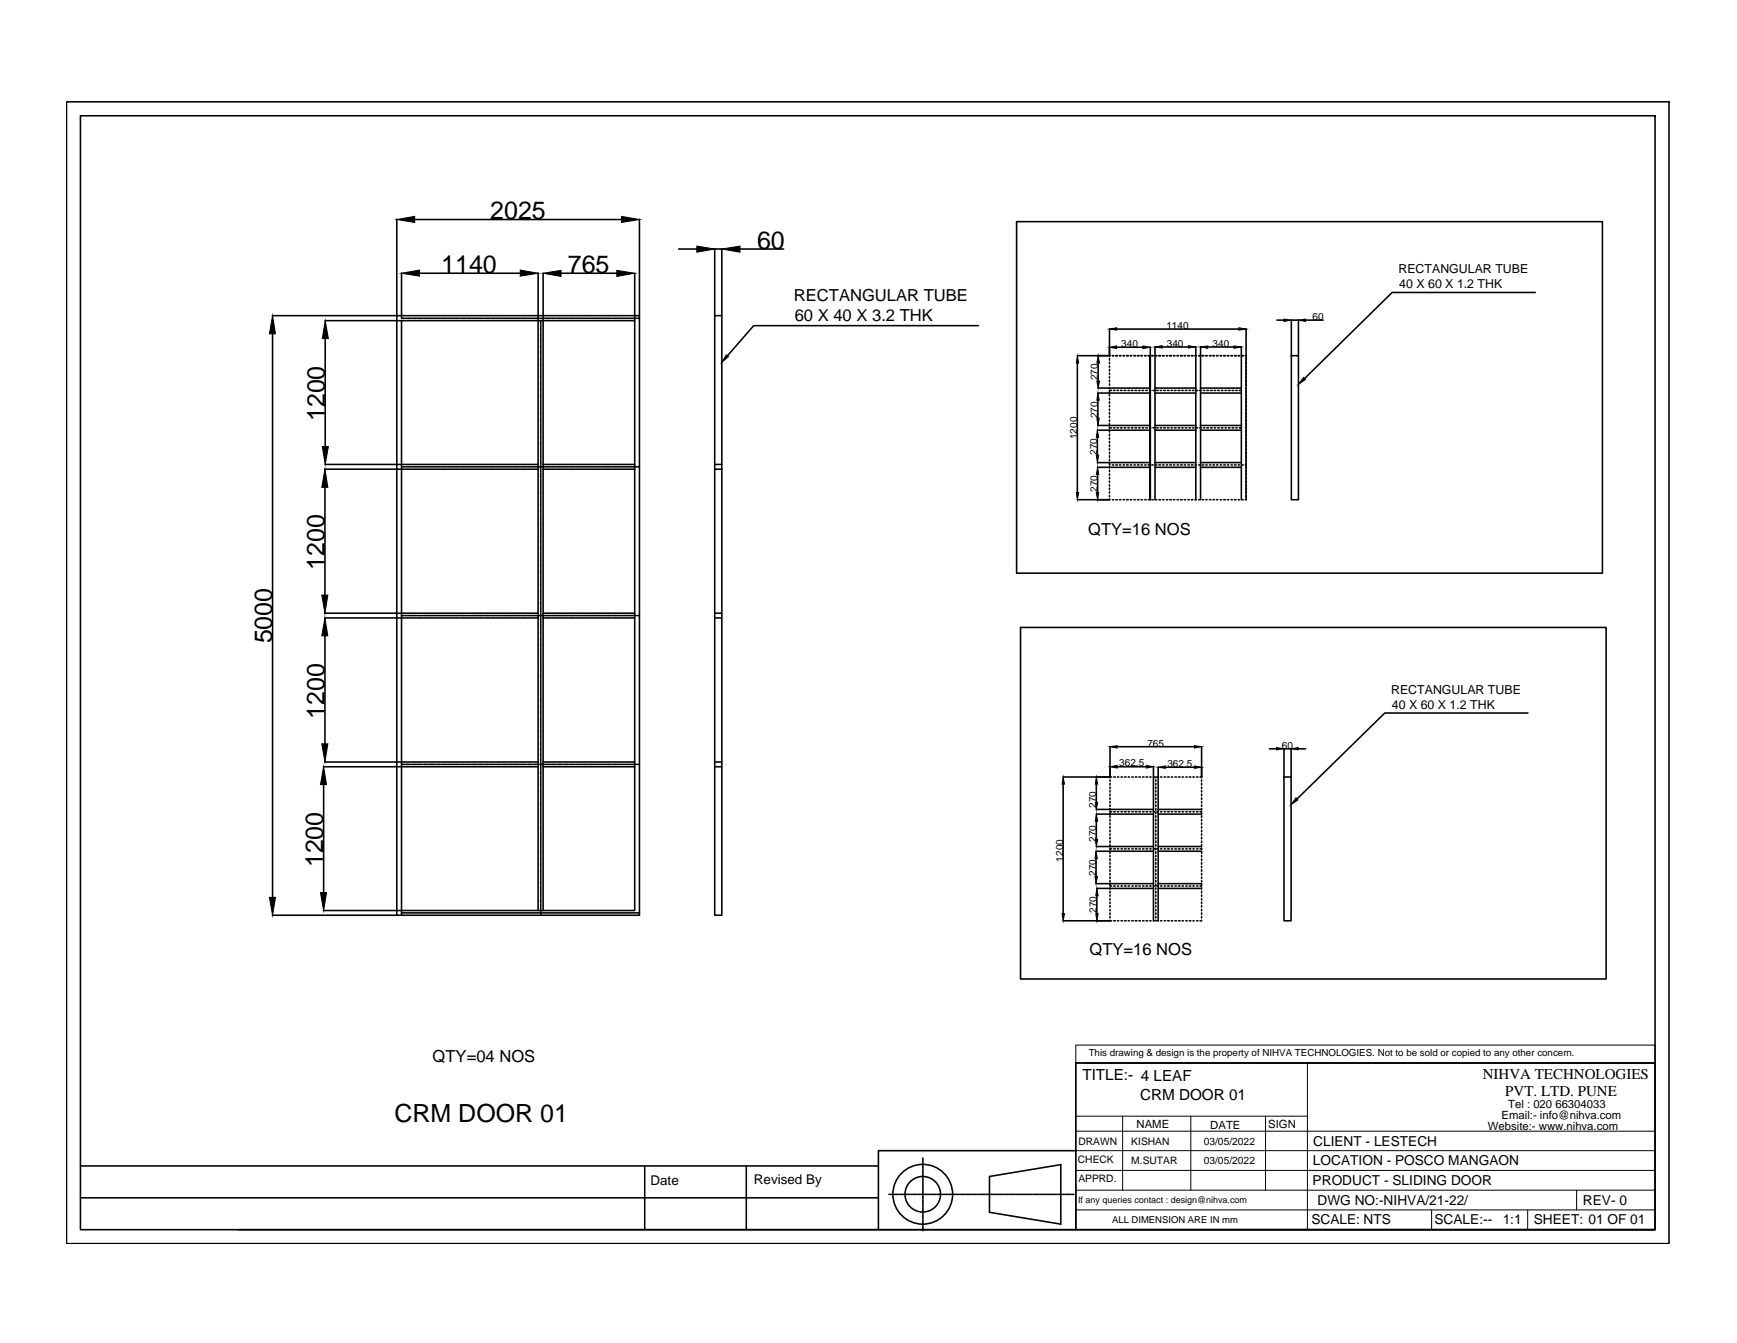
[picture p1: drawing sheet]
<svg xmlns="http://www.w3.org/2000/svg" width="279mm" height="216mm" viewBox="0 0 279 216" stroke-linecap="round" stroke-linejoin="round" font-family="sans-serif">
<!-- layer: 0 -->
<g fill="none" stroke="#000" stroke-width=".25">
<path d="M10.7 16.4h257.8v183.5h-257.8zM12.9 18.6h253.3v179.1h-253.3zM63.8 35.2v15.5M66.7 35.3h33.3M102.9 35.2v15.5M163.5 35.6h94.3v56.5h-94.3zM43.8 50.7h20M43.8 53.7v90.6M52.3 51.5h12.3M52.3 54.4v17.4M63.8 50.7h39.1v96.4h-39.1zM64.6 51.5h37.5v94.9h-37.5z"/>
<path d="M64.6 43.9v7.2M64.6 51.2h.3M65.1 51.2h.1M65.3 51.2h.6M66 51.2h.2M66.3 51.2h.6M67 51.2h.1M67.3 51.2h.6M67.5 43.9h16.2M68 51.2h.1M68.2 51.2h.7M69 51.2h.1"/>
<path d="M69.2 51.2h.6M70 51.2h.1M70.2 51.2h.6M70.9 51.2h.2M71.2 51.2h.6M71.9 51.2h.1M72.2 51.2h.6M72.9 51.2h.1M73.1 51.2h.6M73.9 51.2h.1M74.1 51.2h.6M74.9 51.2h.1"/>
<path d="M75.1 51.2h.6M75.8 51.2h.2M76.1 51.2h.6M76.8 51.2h.1M77.1 51.2h.6M77.8 51.2h.1M78 51.2h.6M78.8 51.2h.1M79 51.2h.6M79.7 51.2h.2M80 51.2h.6M80.7 51.2h.1"/>
<path d="M81 51.2h.6M81.7 51.2h.1M81.9 51.2h.7M82.7 51.2h.1M82.9 51.2h.7M83.7 51.2h.1M83.9 51.2h.6M84.7 51.2h.1M84.9 51.2h.6M85.6 51.2h.2M85.9 51.2h.6M86.6 43.9v7.6"/>
<path d="M86.6 51.5v94.9M86.6 51.2h.1M86.9 51.2h.5M87 51.5v.6M87 52.3v.1M87 52.5v.6M87 53.2v.2M87 53.5v.6M87 54.2v.1M87 54.5v.6M87 55.2v.1M87 55.4v.7"/>
<path d="M87 56.2v.1M87 56.4v.7M87 57.2v.1M87 57.4v.6M87 58.2v.1M87 58.4v.6M87 59.1v.2M87 59.4v.6M87.4 43.9v7.6M87.4 51.5v94.9M87.6 51.2h.1M87.8 51.2h.7"/>
<path d="M88.5 51.2h.2M88.8 51.2h.6M89.6 51.2h.1M89.8 51.2h.6M90.2 43.9h9M90.5 51.2h.2M90.8 51.2h.6M91.5 51.2h.1M91.8 51.2h.6M92.5 51.2h.1M92.7 51.2h.6M93.5 51.2h.1"/>
<path d="M93.7 51.2h.6M94.4 51.2h.2M94.7 51.2h.6M95.4 51.2h.1M95.7 51.2h.6M96.4 51.2h.1M96.6 51.2h.7M97.4 51.2h.1M97.6 51.2h.6M98.4 51.2h.1M98.6 51.2h.6M99.3 51.2h.2"/>
<path d="M99.6 51.2h.6M100.3 51.2h.1M100.6 51.2h.6M101.3 51.2h.1M101.5 51.2h.6M102.1 43.9v7.6M102.3 51.2h.1M102.5 51.2h.4M109.2 40h2.9M115 50.7h1.1v96.4h-1.1zM115 50.7v-10.7h1.1v10.7M119 40h7.1"/>
<path d="M157.4 52.4h-36.2l-4.2 4.8M173.3 57.2h5.1M173.3 58.4v20.8M176.6 58.4v2.8M178.5 52.9v4.3v.1M178.5 57.6v.3M178.5 58.2v.2M178.5 58.8v.2M178.5 59.4v.2M178.5 60v.2M178.9 57.2h.2M179.5 57.2h.2"/>
<path d="M179.6 52.9h19.7M179.6 55.8h4.2M180.1 57.2h.2M180.7 57.2h.2M181.2 57.2h.3M181.8 57.2h.2M182.4 57.2h.2M183 57.2h.2M183.5 57.2h.3M184.1 57.2h.2M184.7 57.2h.2M185 55.8v1.4"/>
<path d="M185.3 57.2h.2M185.8 55.7v1.5M185.8 57.2v23.1M185.9 57.2h.2M186.4 57.2h.3M186.9 55.8h4.3M187 57.2h.2M187.6 57.2h.2M188.2 57.2h.2M188.8 57.2h.2M189.3 57.2h.3M189.9 57.2h.2"/>
<path d="M190.5 57.2h.2M191.1 57.2h.2M191.6 57.2h.3M192.2 57.2h.2M192.3 55.7v1.5M192.3 57.2v23.1M192.8 57.2h.2M193.1 55.7v1.5M193.1 57.2v23.1M193.4 57.2h.2M194 57.2h.2M194.3 55.8h4.2"/>
<path d="M194.5 57.2h.3M195.1 57.2h.3M195.7 57.2h.2M196.3 57.2h.2M196.8 57.2h.3M197.4 57.2h.2M198 57.2h.2M198.6 57.2h.2M199.2 57.2h.2M199.7 55.7v24.6M199.8 57.2h.2M200.3 57.2h.1"/>
<path d="M200.4 52.9v27.4M205.4 51.5h1.1M207.7 57.2h1.2v23.1h-1.2zM207.7 57.2v-5.7h1.2v5.7M210 51.5h2.8M247 47h-23.1l-14.1 13.9M52.2 75.4h34.4M52.3 78.3v17.4M52.3 74.7h34.3M64.6 75h.3M65.1 75h.1M65.3 75h.6"/>
<path d="M66 75h.2M66.3 75h.6M67 75h.1M67.3 75h.6M68 75h.1M68.2 75h.7M69 75h.1M69.2 75h.6M70 75h.1M70.2 75h.6M70.9 75h.2M71.2 75h.6"/>
<path d="M71.9 75h.1M72.2 75h.6M72.9 75h.1M73.1 75h.6M73.9 75h.1M74.1 75h.6M74.9 75h.1M75.1 75h.6M75.8 75h.2M76.1 75h.6M76.8 75h.1M77.1 75h.6"/>
<path d="M77.8 75h.1M78 75h.6M78.8 75h.1M79 75h.6M79.7 75h.2M80 75h.6M80.7 75h.1M81 75h.6M81.7 75h.1M81.9 75h.7M82.7 75h.1M82.9 75h.7"/>
<path d="M83.7 75h.1M83.9 75h.6M84.7 75h.1M84.9 75h.6M85.6 75h.2M85.9 75h.6M86.6 75h.1M86.9 75h.5M87 60.1v.1M87 60.4v.5M87 61.1v.1M87 61.3v.7"/>
<path d="M87 62v.2M87 62.3v.6M87 63.1h.1M87 63.3v.6M87 64v.2M87 64.3v.6M87 65v.1M87 65.3v.6M87 66v.1M87 66.2v.6M87 67v.1M87 67.2v.6"/>
<path d="M87 67.9v.2M87 68.2v.6M87 68.9v.1M87 69.2v.6M87 69.9v.1M87 70.1v.7M87 70.9v.1M87 71.1v.6M87 71.9v.1M87 72.1v.6M87 72.8v.2M87 73.1v.6"/>
<path d="M87 73.8v.1M87 74.1v.6M87 74.8v.1M87 75v.6M87 75.8v.1M87 76v.7M87 76.7v.2M87 77v.6M87 77.8v.1M87 78v.6M87 78.7v.2M87 79v.6"/>
<path d="M87 79.7v.1M87 80v.5M87.4 75.4h14.7M87.4 74.7h14.7M87.6 75h.1M87.8 75h.7M88.5 75h.2M88.8 75h.6M89.6 75h.1M89.8 75h.6M90.5 75h.2M90.8 75h.6"/>
<path d="M91.5 75h.1M91.8 75h.6M92.5 75h.1M92.7 75h.6M93.5 75h.1M93.7 75h.6M94.4 75h.2M94.7 75h.6M95.4 75h.1M95.7 75h.6M96.4 75h.1M96.6 75h.7"/>
<path d="M97.4 75h.1M97.6 75h.6M98.4 75h.1M98.6 75h.6M99.3 75h.2M99.6 75h.6M100.3 75h.1M100.6 75h.6M101.3 75h.1M101.5 75h.6M102.3 75h.1M102.5 75h.4"/>
<path d="M115 75.4h1.1M115 74.7h1.1M176.5 75.1h1.9M176.5 69.2h1.9M176.5 74.4h1.9M176.5 70.3v2.9M176.6 76.3v2.9M176.6 63.2h1.8M176.6 68.4h1.8M176.6 64.3v2.9M176.6 62.4h1.8M178.5 60.6v.2"/>
<path d="M178.5 61.1v.3M178.5 61.7v.2M178.5 62.3v.2M178.5 62.9v.2M178.5 63.4v.3M178.5 64v.2M178.5 64.6v.2M178.5 65.2v.2M178.5 65.8v.2M178.5 66.3v.3M178.5 66.9v.2M178.5 67.5v.2"/>
<path d="M178.5 68.1v.2M178.5 68.7v.2M178.5 69.2v.3M178.5 69.8v.2M178.5 70.4v.2M178.5 71v.2M178.5 71.5v.3M178.5 72.1v.2M178.5 72.7v.2M178.5 73.3v.2M178.5 73.9v.2M178.5 74.5v.2"/>
<path d="M178.5 75v.3M178.5 75.6v.2M178.5 76.2v.2M178.5 76.7v.3M178.5 77.3v.2M178.5 77.9v.2M178.5 78.5v.2M178.5 79.1v.2M178.5 79.7v.2M178.5 63.2h6.5M178.5 68.4h6.5M178.5 62.4h6.5"/>
<path d="M178.5 75.1h6.5M178.5 69.2h6.5M178.5 74.4h6.5M178.5 62.8h.3M178.5 68.8h.3M178.5 74.7h.1M178.9 74.7h.2M179.1 62.8h.3M179.1 68.8h.3M179.5 74.7h.2M179.7 62.8h.2M179.7 68.8h.2"/>
<path d="M180.1 74.7h.2M180.2 62.8h.3M180.2 68.8h.3M180.7 74.7h.2M180.8 62.8h.3M180.8 68.8h.3M181.2 74.7h.3M181.4 62.8h.2M181.4 68.8h.2M181.8 74.7h.2M182 62.8h.2M182 68.8h.2"/>
<path d="M182.4 74.7h.2M182.6 62.8h.2M182.6 68.8h.2M183 74.7h.2M183.2 62.8h.2M183.2 68.8h.2M183.5 74.7h.3M183.7 62.8h.3M183.7 68.8h.3M184.1 74.7h.2M184.3 62.8h.3M184.3 68.8h.3"/>
<path d="M184.7 74.7h.2M184.9 62.8h.2M184.9 68.8h.2M185.3 74.7h.2M185.4 62.8h.3M185.4 68.8h.3M185.8 63.2h6.5M185.8 68.4h6.5M185.8 62.4h6.5M185.8 75.1h6.5M185.8 69.2h6.5M185.8 74.4h6.5"/>
<path d="M185.9 74.7h.2M186 62.8h.3M186 68.8h.3M186.4 74.7h.3M186.6 62.8h.2M186.6 68.8h.2M187 74.7h.2M187.2 62.8h.2M187.2 68.8h.2M187.6 74.7h.2M187.8 62.8h.2M187.8 68.8h.2"/>
<path d="M188.2 74.7h.2M188.4 62.8h.2M188.4 68.8h.2M188.8 74.7h.2M188.9 62.8h.3M188.9 68.8h.3M189.3 74.7h.3M189.5 62.8h.3M189.5 68.8h.3M189.9 74.7h.2M190.1 62.8h.2M190.1 68.8h.2"/>
<path d="M190.5 74.7h.2M190.7 62.8h.2M190.7 68.8h.2M191.1 74.7h.2M191.2 62.8h.3M191.2 68.8h.3M191.6 74.7h.3M191.8 62.8h.3M191.8 68.8h.3M192.2 74.7h.2M192.4 62.8h.2M192.4 68.8h.2"/>
<path d="M192.8 74.7h.2M193 62.8h.2M193 68.8h.2M193.1 63.2h6.6M193.1 68.4h6.6M193.1 62.4h6.6M193.1 75.1h6.6M193.1 69.2h6.6M193.1 74.4h6.6M193.4 74.7h.2M193.6 62.8h.2M193.6 68.8h.2"/>
<path d="M194 74.7h.2M194.1 62.8h.3M194.1 68.8h.3M194.5 74.7h.3M194.7 62.8h.3M194.7 68.8h.3M195.1 74.7h.3M195.3 62.8h.2M195.3 68.8h.2M195.7 74.7h.2M195.9 62.8h.2M195.9 68.8h.2"/>
<path d="M196.3 74.7h.2M196.5 62.8h.2M196.5 68.8h.2M196.8 74.7h.3M197 62.8h.3M197 68.8h.3M197.4 74.7h.2M197.6 62.8h.3M197.6 68.8h.3M198 74.7h.2M198.2 62.8h.2M198.2 68.8h.2"/>
<path d="M198.6 74.7h.2M198.8 62.8h.2M198.8 68.8h.2M199.2 74.7h.2M199.3 62.8h.4M199.3 68.8h.4M199.8 74.7h.2M200.3 74.7h.1M52.2 99.3h34.4M52.2 98.6h34.4M64.6 99h.3M65.1 99h.1"/>
<path d="M65.3 99h.6M66 99h.2M66.3 99h.6M67 99h.1M67.3 99h.6M68 99h.1M68.2 99h.7M69 99h.1M69.2 99h.6M70 99h.1M70.2 99h.6M70.9 99h.2"/>
<path d="M71.2 99h.6M71.9 99h.1M72.2 99h.6M72.9 99h.1M73.1 99h.6M73.9 99h.1M74.1 99h.6M74.9 99h.1M75.1 99h.6M75.8 99h.2M76.1 99h.6M76.8 99h.1"/>
<path d="M77.1 99h.6M77.8 99h.1M78 99h.6M78.8 99h.1M79 99h.6M79.7 99h.2M80 99h.6M80.7 99h.1M81 99h.6M81.7 99h.1M81.9 99h.7M82.7 99h.1"/>
<path d="M82.9 99h.7M83.7 99h.1M83.9 99h.6M84.7 99h.1M84.9 99h.6M85.6 99h.2M85.9 99h.6M86.6 99h.1M86.9 99h.5M87 80.7v.1M87 80.9v.6M87 81.6v.2"/>
<path d="M87 81.9v.6M87 82.6v.1M87 82.9v.6M87 83.6v.1M87 83.8v.7M87 84.6v.1M87 84.8v.7M87 85.6v.1M87 85.8v.6M87 86.6v.1M87 86.8v.6M87 87.5v.2"/>
<path d="M87 87.8v.6M87 88.5v.1M87 88.8v.6M87 89.5v.1M87 89.7v.6M87 90.5v.1M87 90.7v.6M87 91.5v.1M87 91.7v.6M87 92.4v.2M87 92.7v.6M87 93.4v.1"/>
<path d="M87 93.7v.6M87 94.4v.1M87 94.6v.6M87 95.4v.1M87 95.6v.6M87 96.3v.2M87 96.6v.6M87 97.3v.1M87 97.6v.6M87 98.3v.1M87 98.5v.7M87 99.3v.1"/>
<path d="M87 99.5v.6M87.4 99.3h14.7M87.4 98.6h14.7M87.6 99h.1M87.8 99h.7M88.5 99h.2M88.8 99h.6M89.6 99h.1M89.8 99h.6M90.5 99h.2M90.8 99h.6M91.5 99h.1"/>
<path d="M91.8 99h.6M92.5 99h.1M92.7 99h.6M93.5 99h.1M93.7 99h.6M94.4 99h.2M94.7 99h.6M95.4 99h.1M95.7 99h.6M96.4 99h.1M96.6 99h.7M97.4 99h.1"/>
<path d="M97.6 99h.6M98.4 99h.1M98.6 99h.6M99.3 99h.2M99.6 99h.6M100.3 99h.1M100.6 99h.6M101.3 99h.1M101.5 99h.6M102.3 99h.1M102.5 99h.4M115 99.3h1.1"/>
<path d="M115 98.6h1.1M173.3 80.3h5.1M178.5 80.2v.1M178.9 80.3h.2M179.5 80.3h.2M180.1 80.3h.2M180.7 80.3h.2M181.2 80.3h.3M181.8 80.3h.2M182.4 80.3h.2M183 80.3h.2M183.5 80.3h.3"/>
<path d="M184.1 80.3h.2M184.7 80.3h.2M185 80.3v-23.1v23.1M185.3 80.3h.2M185.9 80.3h.2M186.4 80.3h.3M187 80.3h.2M187.6 80.3h.2M188.2 80.3h.2M188.8 80.3h.2M189.3 80.3h.3M189.9 80.3h.2"/>
<path d="M190.5 80.3h.2M191.1 80.3h.2M191.6 80.3h.3M192.2 80.3h.2M192.8 80.3h.2M193.4 80.3h.2M194 80.3h.2M194.5 80.3h.3M195.1 80.3h.3M195.7 80.3h.2M196.3 80.3h.2M196.8 80.3h.3"/>
<path d="M197.4 80.3h.2M198 80.3h.2M198.6 80.3h.2M199.2 80.3h.2M199.8 80.3h.2M200.4 80.2v.1h-.1M52.3 102.2v17.4M87 100.3v.1M87 100.5v.6M87 101.2v.2M87 101.5v.6M87 102.2v.1"/>
<path d="M87 102.5v.6M87 103.2v.1M87 103.4v.6M87 104.2v.1M87 104.4v.6M87 105.1v.2M87 105.4v.6M87 106.2h.1M87 106.4v.6M87 107.1v.2M87 107.3v.7M87 108.1v.1"/>
<path d="M87 108.4v.6M87 109.1v.1M87 109.3v.6M87 110.1v.1M87 110.3v.6M87 111v.2M87 111.3v.6M87 112v.1M87 112.3v.6M87 113v.1M87 113.2v.7M87 114v.1"/>
<path d="M87 114.2v.6M87 115v.1M87 115.2v.6M87 115.9v.2M87 116.2v.6M87 116.9v.1M87 117.2v.6M87 117.9v.1M87 118.1v.6M87 118.9v.1M87 119.1v.6M87 119.8v.2"/>
<path d="M164.2 100.9h94.1v56.5h-94.1zM245.8 114.6h-23.1l-14.1 13.8M52 123.3h34.6M52.1 126.1v17.4M52.2 122.5h34.4M64.6 122.9h.3M65.1 122.9h.1M65.3 122.9h.6M66 122.9h.2M66.3 122.9h.6M67 122.9h.1M67.3 122.9h.6"/>
<path d="M68 122.9h.1M68.2 122.9h.7M69 122.9h.1M69.2 122.9h.6M70 122.9h.1M70.2 122.9h.6M70.9 122.9h.2M71.2 122.9h.6M71.9 122.9h.1M72.2 122.9h.6M72.9 122.9h.1M73.1 122.9h.6"/>
<path d="M73.9 122.9h.1M74.1 122.9h.6M74.9 122.9h.1M75.1 122.9h.6M75.8 122.9h.2M76.1 122.9h.6M76.8 122.9h.1M77.1 122.9h.6M77.8 122.9h.1M78 122.9h.6M78.8 122.9h.1M79 122.9h.6"/>
<path d="M79.7 122.9h.2M80 122.9h.6M80.7 122.9h.1M81 122.9h.6M81.7 122.9h.1M81.9 122.9h.7M82.7 122.9h.1M82.9 122.9h.7M83.7 122.9h.1M83.9 122.9h.6M84.7 122.9h.1M84.9 122.9h.6"/>
<path d="M85.6 122.9h.2M85.9 122.9h.6M86.6 122.9h.1M86.9 122.9h.5M87 120.1v.6M87 120.8v.1M87 121.1v.6M87 121.8v.1M87 122v.7M87 122.8v.1M87 123v.6M87 123.8v.1"/>
<path d="M87 124v.6M87 124.7v.2M87 125v.6M87 125.7v.1M87 126v.6M87 126.7v.1M87 126.9v.7M87 127.7v.1M87 127.9v.7M87 128.7v.1M87 128.9v.6M87 129.7v.1"/>
<path d="M87 129.9v.6M87 130.6v.2M87 130.9v.6M87 131.6v.1M87 131.9v.5M87 132.6v.1M87 132.8v.6M87 133.5v.2M87 133.8v.6M87 134.5v.1M87 134.8v.6M87 135.5v.1"/>
<path d="M87 135.7v.7M87 136.5v.1M87 136.7v.7M87 137.5v.1M87 137.7v.6M87 138.5v.1M87 138.7v.6M87 139.4v.2M87 139.7v.6M87.4 123.3h14.7M87.4 122.5h14.7M87.6 122.9h.1"/>
<path d="M87.8 122.9h.7M88.5 122.9h.2M88.8 122.9h.6M89.6 122.9h.1M89.8 122.9h.6M90.5 122.9h.2M90.8 122.9h.6M91.5 122.9h.1M91.8 122.9h.6M92.5 122.9h.1M92.7 122.9h.6M93.5 122.9h.1"/>
<path d="M93.7 122.9h.6M94.4 122.9h.2M94.7 122.9h.6M95.4 122.9h.1M95.7 122.9h.6M96.4 122.9h.1M96.6 122.9h.7M97.4 122.9h.1M97.6 122.9h.6M98.4 122.9h.1M98.6 122.9h.6M99.3 122.9h.2"/>
<path d="M99.6 122.9h.6M100.3 122.9h.1M100.6 122.9h.6M101.3 122.9h.1M101.5 122.9h.6M102.3 122.9h.1M102.5 122.9h.4M115 123.3h1.1M115 122.5h1.1M171 124.9h7.6M171 126.1v20.8M176.3 136.8h9.2"/>
<path d="M176.3 138v2.9M176.3 130.1h9.2M176.3 126.1v2.9M176.3 132v2.9M176.3 130.9h9.2M176.3 136.1h9.2M178.5 120v4.9M178.5 125.4v.2M178.5 125.9v.3M178.5 126.5v.3M178.5 127.1v.2M178.5 127.7v.2"/>
<path d="M178.5 128.3v.2M178.5 128.8v.3M178.5 129.4v.3M178.5 130v.2M178.5 130.6v.2M178.5 131.1v.3M178.5 131.7v.3M178.5 132.3v.2M178.5 132.9v.2M178.5 133.5v.2M178.5 134.1v.2M178.5 134.6v.3"/>
<path d="M178.5 135.2v.3M178.5 135.8v.2M178.5 136.3v.3M178.5 136.9v.3M178.5 137.5v.2M178.5 138.1v.2M178.5 138.7v.2M178.5 139.3v.2M178.5 139.8v.3M178.5 130.5h.3M178.5 136.5h.3M178.8 124.9h-.3v.1"/>
<path d="M179.1 124.9h.3M179.1 130.5h.3M179.1 136.5h.3M179.7 123.3h4.7M179.7 120h12.4M179.7 124.9h.2M179.7 130.5h.2M179.7 136.5h.2M180.3 124.9h.2M180.3 130.5h.2M180.3 136.5h.2M180.9 124.9h.2"/>
<path d="M180.9 130.5h.2M180.9 136.5h.2M181.5 124.9h.2M181.5 130.5h.2M181.5 136.5h.2M182.1 124.9h.2M182.1 130.5h.2M182.1 136.5h.2M182.6 124.9h.3M182.6 130.5h.3M182.6 136.5h.3M183.2 124.9h.2"/>
<path d="M183.2 130.5h.2M183.2 136.5h.2M183.8 124.9h.2M183.8 130.5h.2M183.8 136.5h.2M184.3 124.9h.3M184.3 130.5h.3M184.3 136.5h.3M184.9 124.9h.3M184.9 130.5h.3M184.9 136.5h.3M185.5 123.2v24.8h.2"/>
<path d="M185.5 124.9h.2M185.5 130.5h.2M185.5 136.5h.2M185.9 124.9v.1M185.9 125.4v.2M185.9 125.9v.3M185.9 126.5v.3M185.9 127.1v.2M185.9 127.7v.2M185.9 128.3v.2M185.9 128.8v.3M185.9 129.4v.3"/>
<path d="M185.9 130v.2M185.9 130.6v.2M185.9 131.1v.3M185.9 131.7v.3M185.9 132.3v.2M185.9 132.9v.2M185.9 133.5v.2M185.9 134.1v.2M185.9 134.6v.3M185.9 135.2v.3M185.9 135.8v.2M185.9 136.3v.3"/>
<path d="M185.9 136.9v.3M185.9 137.5v.2M185.9 138.1v.2M185.9 138.7v.2M185.9 139.3v.2M185.9 139.8v.3M186.1 124.9h.2M186.1 130.5h.2M186.1 136.5h.2M186.3 123.3v24.7M186.3 130.1h7M186.3 130.9h7"/>
<path d="M186.3 136.1h7M186.3 136.8h7M186.7 124.9h.2M186.7 130.5h.2M186.7 136.5h.2M187.3 124.9h.2M187.3 130.5h.2M187.3 136.5h.2M187.5 123.3h4.6M187.8 124.9h.3M187.8 130.5h.3M187.8 136.5h.3"/>
<path d="M188.4 124.9h.2M188.4 130.5h.2M188.4 136.5h.2M189 124.9h.2M189 130.5h.2M189 136.5h.2M189.6 124.9h.2M189.6 130.5h.2M189.6 136.5h.2M190.1 124.9h.3M190.1 130.5h.3M190.1 136.5h.3"/>
<path d="M190.7 124.9h.3M190.7 130.5h.3M190.7 136.5h.3M191.3 124.9h.2M191.3 130.5h.2M191.3 136.5h.2M191.9 124.9h.2M191.9 130.5h.2M191.9 136.5h.2M192.5 124.9h.2M192.5 130.5h.2M192.5 136.5h.2"/>
<path d="M193 124.9h.3M193 130.5h.3M193 136.5h.3M193.3 120v5M193.3 125.4v.2M193.3 125.9v.3M193.3 126.5v.3M193.3 127.1v.2M193.3 127.7v.2M193.3 128.3v.2M193.3 128.8v.3M193.3 129.4v.3"/>
<path d="M193.3 130v.2M193.3 130.6v.2M193.3 131.1v.3M193.3 131.7v.3M193.3 132.3v.2M193.3 132.9v.2M193.3 133.5v.2M193.3 134.1v.2M193.3 134.6v.3M193.3 135.2v.3M193.3 135.8v.2M193.3 136.3v.3"/>
<path d="M193.3 136.9v.3M193.3 137.5v.2M193.3 138.1v.2M193.3 138.7v.2M193.3 139.3v.2M193.3 139.8v.3M204.2 120.4h1.1M206.5 124.9h1.2v23.1h-1.2zM206.5 120.3v4.6M206.5 120.4h1.2M207.7 120.3v4.6M208.8 120.4h1.2"/>
<path d="M43.8 147.1h20M52 146.4h12.6v.7M64.6 146.8h38.3M87 140.4v.1M87 140.7v.6M87 141.4v.1M87 141.6v.7M87 142.4v.1M87 142.6v.6M87 143.4v.1M87 143.6v.6M87 144.3v.2"/>
<path d="M87 144.6v.6M87 145.3v.1M87 145.6v.6M87 146.3v.1M87 146.5v.6M171 148h7.5M176.3 142.1h9.2M176.4 142.8h9.1M176.4 144v2.9M178.5 147.9l.3 .1M178.5 140.4v.3M178.5 141v.2"/>
<path d="M178.5 141.5v.3M178.5 142.1v.3M178.5 142.7v.2M178.5 143.3v.2M178.5 143.9v.2M178.5 144.5v.2M178.5 145v.3M178.5 145.6v.2M178.5 146.2v.2M178.5 146.8v.2M178.5 147.3v.3M178.5 142.4h.3"/>
<path d="M179.1 148h.3M179.1 142.4h.3M179.7 148h.2M179.7 142.4h.2M180.3 148h.2M180.3 142.4h.2M180.9 148h.2M180.9 142.4h.2M181.5 148h.2M181.5 142.4h.2M182.1 148h.2M182.1 142.4h.2"/>
<path d="M182.6 148h.3M182.6 142.4h.3M183.2 148h.2M183.2 142.4h.2M183.8 148h.2M183.8 142.4h.2M184.3 148h.3M184.3 142.4h.3M184.9 148h.3M184.9 142.4h.3M185.5 142.4h.2M185.9 140.4v.3"/>
<path d="M185.9 141v.2M185.9 141.5v.3M185.9 142.1v.3M185.9 142.7v.2M185.9 143.3v.2M185.9 143.9v.2M185.9 144.5v.2M185.9 145v.3M185.9 145.6v.2M185.9 146.2v.2M185.9 146.8v.2M185.9 147.3v.3"/>
<path d="M185.9 147.9v.1M186.1 148h.2M186.1 142.4h.2M186.3 142.1h7M186.3 142.8h7M186.7 148h.2M186.7 142.4h.2M187.3 148h.2M187.3 142.4h.2M187.8 148h.3M187.8 142.4h.3M188.4 148h.2"/>
<path d="M188.4 142.4h.2M189 148h.2M189 142.4h.2M189.6 148h.2M189.6 142.4h.2M190.1 148h.3M190.1 142.4h.3M190.7 148h.3M190.7 142.4h.3M191.3 148h.2M191.3 142.4h.2M191.9 148h.2"/>
<path d="M191.9 142.4h.2M192.5 148h.2M192.5 142.4h.2M193 142.4h.3M193.3 147.9l-.3 .1M193.3 140.4v.3M193.3 141v.2M193.3 141.5v.3M193.3 142.1v.3M193.3 142.7v.2M193.3 143.3v.2M193.3 143.9v.2"/>
<path d="M193.3 144.5v.2M193.3 145v.3M193.3 145.6v.2M193.3 146.2v.2M193.3 146.8v.2M193.3 147.3v.3M173 170.9h93.2v26.8h-93.2zM12.9 192.6h128.4M12.9 187.4h128.4M103.7 187.4v10.3M120 187.4v10.3M141.3 197.7h31.7"/>
<path d="M143 192h.5M143.6 192h.1M143.8 192h.7M144.6 192h.1M144.8 192h.6M145.6 192h.1M145.8 192h.6M146.5 192h.2M146.8 192h.6M147.5 192h.1M147.8 192h.6M148.4 186.2v.7"/>
<path d="M148.4 187.1v.1M148.4 187.3v.6M148.4 188v.2M148.4 188.3v.6M148.4 189v.1M148.4 189.3v.6M148.4 190v.1M148.4 190.2v.7M148.4 191v.1M148.4 191.2v.6M148.4 192v.1M148.4 192.2v.6"/>
<path d="M148.4 192.9v.2M148.4 193.2v.6M148.4 193.9v.1M148.4 194.2v.6M148.4 194.9v.1M148.4 195.1v.6M148.4 195.9v.1M148.4 196.1v.6M148.4 196.8v.2M148.4 197.1v.8M148.5 192h.1M148.7 192h.6"/>
<path d="M149.5 192h.1M149.7 192h.6M150.4 192h.2M150.7 192h.6M151.5 192h.1M151.7 192h.6M152.4 192h.2M152.6 192h.7M153.4 192h.1M153.7 192h.5M154.4 192h.1M154.6 192h.6"/>
<path d="M155.3 192h.2M155.6 192h.6M156.3 192h.1M156.6 192h.6M157.3 192h.1M157.6 192h.6M158.3 192h.1M158.5 192h.7M159.2 189.1l11.4-1.9v9.6l-11.4-1.9zM159.3 192h.1M159.5 192h.6M160.3 192h.1"/>
<path d="M160.5 192h.6M161.2 192h.2M161.5 192h.6M162.2 192h.1M162.5 192h.6M163.2 192h.1M163.4 192h.6M164.2 192h.1M164.4 192h.6M165.1 192h.2M165.4 192h.6M166.1 192h.1"/>
<path d="M166.4 192h.6M167.1 192h.1M167.4 192h.6M168.1 192h.1M168.3 192h.6M169.1 192h.1M169.3 192h.6M170 192h.2M170.3 192h.6M171 192h.1M171.3 192h.6M172 192h.1"/>
<path d="M172.2 192h.5M173 185h-31.7v12.7h-103M180.1 197.7h86.1"/>
<circle cx="148.4" cy="192" r="2.86"/>
<circle cx="148.4" cy="192" r="4.8"/>
</g>
<g fill="#000" stroke="#000" stroke-width=".16">
<path d="M63.8 35.3l2.9-.5v1zM100 34.8l2.9 .5-2.9 .5zM112.1 39.6l2.9 .4-2.9 .5zM116.1 40l2.9-.4v.9zM43.8 50.7l.5 3h-1zM52.3 51.5l.5 2.9h-1zM64.6 43.9l2.9-.5v1zM83.7 43.4l2.9 .5-2.9 .5zM87.4 43.9l2.8-.4v.9zM99.2 43.5l2.9 .4-2.9 .5zM116.8 57.1l.4 .2-1.1 .9zM173.3 57.2l.2 1.2h-.4z"/>
<path d="M176.6 57.2l.3 1.2h-.5zM178.5 52.9l1.1-.2v.4zM178.5 55.8l1.1-.2v.4zM183.8 55.6l1.2 .2-1.2 .2zM185.8 55.8l1.1-.2v.4zM191.2 55.6l1.1 .2-1.1 .2zM193.1 55.8l1.2-.2v.4zM198.5 55.6l1.2 .2-1.2 .2zM199.3 52.7l1.1 .2-1.1 .2zM206.5 51.3l1.2 .2-1.2 .2zM208.9 51.5l1.1-.2v.4zM52.3 75.4l.4 2.9h-.9z"/>
<path d="M51.8 71.8h1l-.5 2.9zM173.1 79.2h.4l-.2 1.1zM176.6 75.1l.1 1.2h-.4zM176.3 79.2h.4l-.1 1.1zM176.5 69.2l.2 1.1h-.4zM176.3 73.2h.4l-.2 1.2zM176.6 63.2l.2 1.1h-.4zM176.4 67.2h.4l-.2 1.2zM176.4 61.2h.5l-.3 1.2zM209.7 60.7l.3 .3-1.1 .8zM51.8 95.7h.9l-.4 2.9zM51.8 119.6h.9l-.4 2.9z"/>
<path d="M52.3 99.3l.4 2.9h-.9zM178.5 120l1.2-.1v.4zM192.1 119.9l1.2 .1-1.2 .3zM52.1 123.3l.4 2.8h-1zM171 124.9l.2 1.2h-.4zM176.3 136.8l.2 1.2h-.4zM176.2 129h.4l-.3 1.1zM176.3 124.9l.3 1.2h-.4zM176.3 130.9l.3 1.1h-.4zM176.2 134.9h.4l-.3 1.2zM178.5 123.3l1.2-.3v.5zM184.4 123l1.1 .3-1.1 .2z"/>
<path d="M186.3 123.3l1.2-.2v.4zM192.1 123.1l1.2 .2-1.2 .2zM205.3 120.2l1.2 .2-1.2 .2zM208.5 128.3l.3 .3-1.1 .8zM207.7 120.4l1.1-.2v.4zM43.3 144.3h1l-.5 2.8zM51.5 143.5h1l-.4 2.9zM170.8 146.9h.4l-.2 1.1zM176.1 140.9h.4l-.2 1.2zM176.4 142.8l.2 1.2h-.3zM176.3 146.9h.3l-.2 1.1z"/>
</g>
<g fill="none" stroke="#000" stroke-width=".16">
<path d="M173 168h93.2v2.9h-93.2zM173 170.9v26.8M173 179.4h37.3M174.6 170.9h91.6M180.6 179.4v11.9M191.5 179.4v11.9M203.6 179.4v11.9M210.3 170.9v26.8M173 191.3h93.2M173 188.2h93.2M173 185h93.2M173 181.8h93.2"/>
<path d="M173 194.5h93.2M230.3 194.5v3.2M245.7 194.5v3.2M253.6 191.3v3.2"/>
</g>
<g font-size="4">
<text x="78.9" y="35.2">2025</text>
<text x="121.8" y="40">60</text>
<text x="71" y="43.8">1140</text>
<text x="91.3" y="43.9">765</text>
<text x="52.3" y="67.7" transform="rotate(-90 52.3 67.7)">1200</text>
<text x="52.2" y="91.6" transform="rotate(-90 52.2 91.6)">1200</text>
<text x="43.8" y="103.4" transform="rotate(-90 43.8 103.4)">5000</text>
<text x="52.2" y="115.5" transform="rotate(-90 52.2 115.5)">1200</text>
<text x="52" y="139.4" transform="rotate(-90 52 139.4)">1200</text>
<text x="63.4" y="180.3">CRM DOOR 01</text>
</g>
<g font-size="2.7">
<text x="127.7" y="48.3">RECTANGULAR TUBE</text>
<text x="127.8" y="51.5">60 X 40 X 3.2 THK</text>
<text x="175" y="86">QTY=16 NOS</text>
<text x="175.2" y="153.6">QTY=16 NOS</text>
<text x="69.6" y="170.7">QTY=04 NOS</text>
</g>
<g font-size="2.5">
<text x="174.1" y="173.6">TITLE:- 4 LEAF</text>
<text x="183.4" y="176.8">CRM DOOR 01</text>
</g>
<g font-size="2.4">
<text x="238.5" y="173.5">NIHVA TECHNOLOGIES</text>
<text x="242.1" y="176.2">PVT. LTD. PUNE</text>
</g>
<g font-size="2.2">
<text x="211.2" y="184.2">CLIENT - LESTECH</text>
<text x="104.6" y="190.5">Date</text>
<text x="121.3" y="190.3">Revised By</text>
<text x="211.1" y="190.5">PRODUCT - SLIDING DOOR</text>
<text x="211.2" y="187.4">LOCATION - POSCO MANGAON</text>
<text x="210.9" y="196.8">SCALE: NTS</text>
<text x="211.9" y="193.7">DWG NO:-NIHVA/21-22/</text>
<text x="230.7" y="196.8">SCALE:--</text>
<text x="241.7" y="196.8">1:1</text>
<text x="246.7" y="196.8">SHEET: 01 OF 01</text>
<text x="254.6" y="193.7">REV- 0</text>
</g>
<g font-size="2">
<text x="224.9" y="43.9">RECTANGULAR TUBE</text>
<text x="225.1" y="46.3">40 X 60 X 1.2 THK</text>
<text x="223.8" y="111.5">RECTANGULAR TUBE</text>
<text x="223.9" y="113.9">40 X 60 X 1.2 THK</text>
</g>
<g font-size="1.8">
<text x="241.5" y="179.9">Email:- info@nihva.com</text>
<text x="242.6" y="178.1">Tel : 020 66304033</text>
<text x="182.8" y="181.4">NAME</text>
<text x="194.7" y="181.4">DATE</text>
<text x="204" y="181.3">SIGN</text>
<text x="239.3" y="181.6">Website:- www.nihva.com</text>
</g>
<g font-size="1.7">
<text x="173.5" y="184.1">DRAWN</text>
<text x="182" y="184">KISHAN</text>
<text x="193.6" y="184">03/05/2022</text>
<text x="173.4" y="186.9">CHECK</text>
<text x="173.5" y="190">APPRD.</text>
<text x="182" y="187.2">M.SUTAR</text>
<text x="193.6" y="187.2">03/05/2022</text>
</g>
<g font-size="1.6">
<text x="187.6" y="52.9">1140</text>
<text x="211.1" y="51.5">60</text>
<text x="180.4" y="55.8">340</text>
<text x="187.7" y="55.7">340</text>
<text x="195.1" y="55.7">340</text>
<text x="176.6" y="61.1" transform="rotate(-90 176.6 61.1)">270</text>
<text x="173.3" y="70.6" transform="rotate(-90 173.3 70.6)">1200</text>
<text x="176.6" y="67.2" transform="rotate(-90 176.6 67.2)">270</text>
<text x="176.5" y="73.1" transform="rotate(-90 176.5 73.1)">270</text>
<text x="176.5" y="79.1" transform="rotate(-90 176.5 79.1)">270</text>
<text x="180" y="123.2">362.5</text>
<text x="184.6" y="120">765</text>
<text x="187.8" y="123.3">362.5</text>
<text x="206.2" y="120.3">60</text>
<text x="176.3" y="129.9" transform="rotate(-90 176.3 129.9)">270</text>
<text x="176.3" y="135.4" transform="rotate(-90 176.3 135.4)">270</text>
<text x="171" y="138.5" transform="rotate(-90 171 138.5)">1200</text>
<text x="176.3" y="140.8" transform="rotate(-90 176.3 140.8)">270</text>
<text x="176.4" y="146.8" transform="rotate(-90 176.4 146.8)">270</text>
<text x="175.1" y="169.8">This drawing &amp; design is the property of NIHVA TECHNOLOGIES. Not to be sold or copied to any other concern.</text>
</g>
<text font-size="1.5" x="178.9" y="196.6">ALL DIMENSION ARE IN mm</text>
<text font-size="1.4" x="173.4" y="193.3">If any queries contact : design@nihva.com</text>
</svg>
